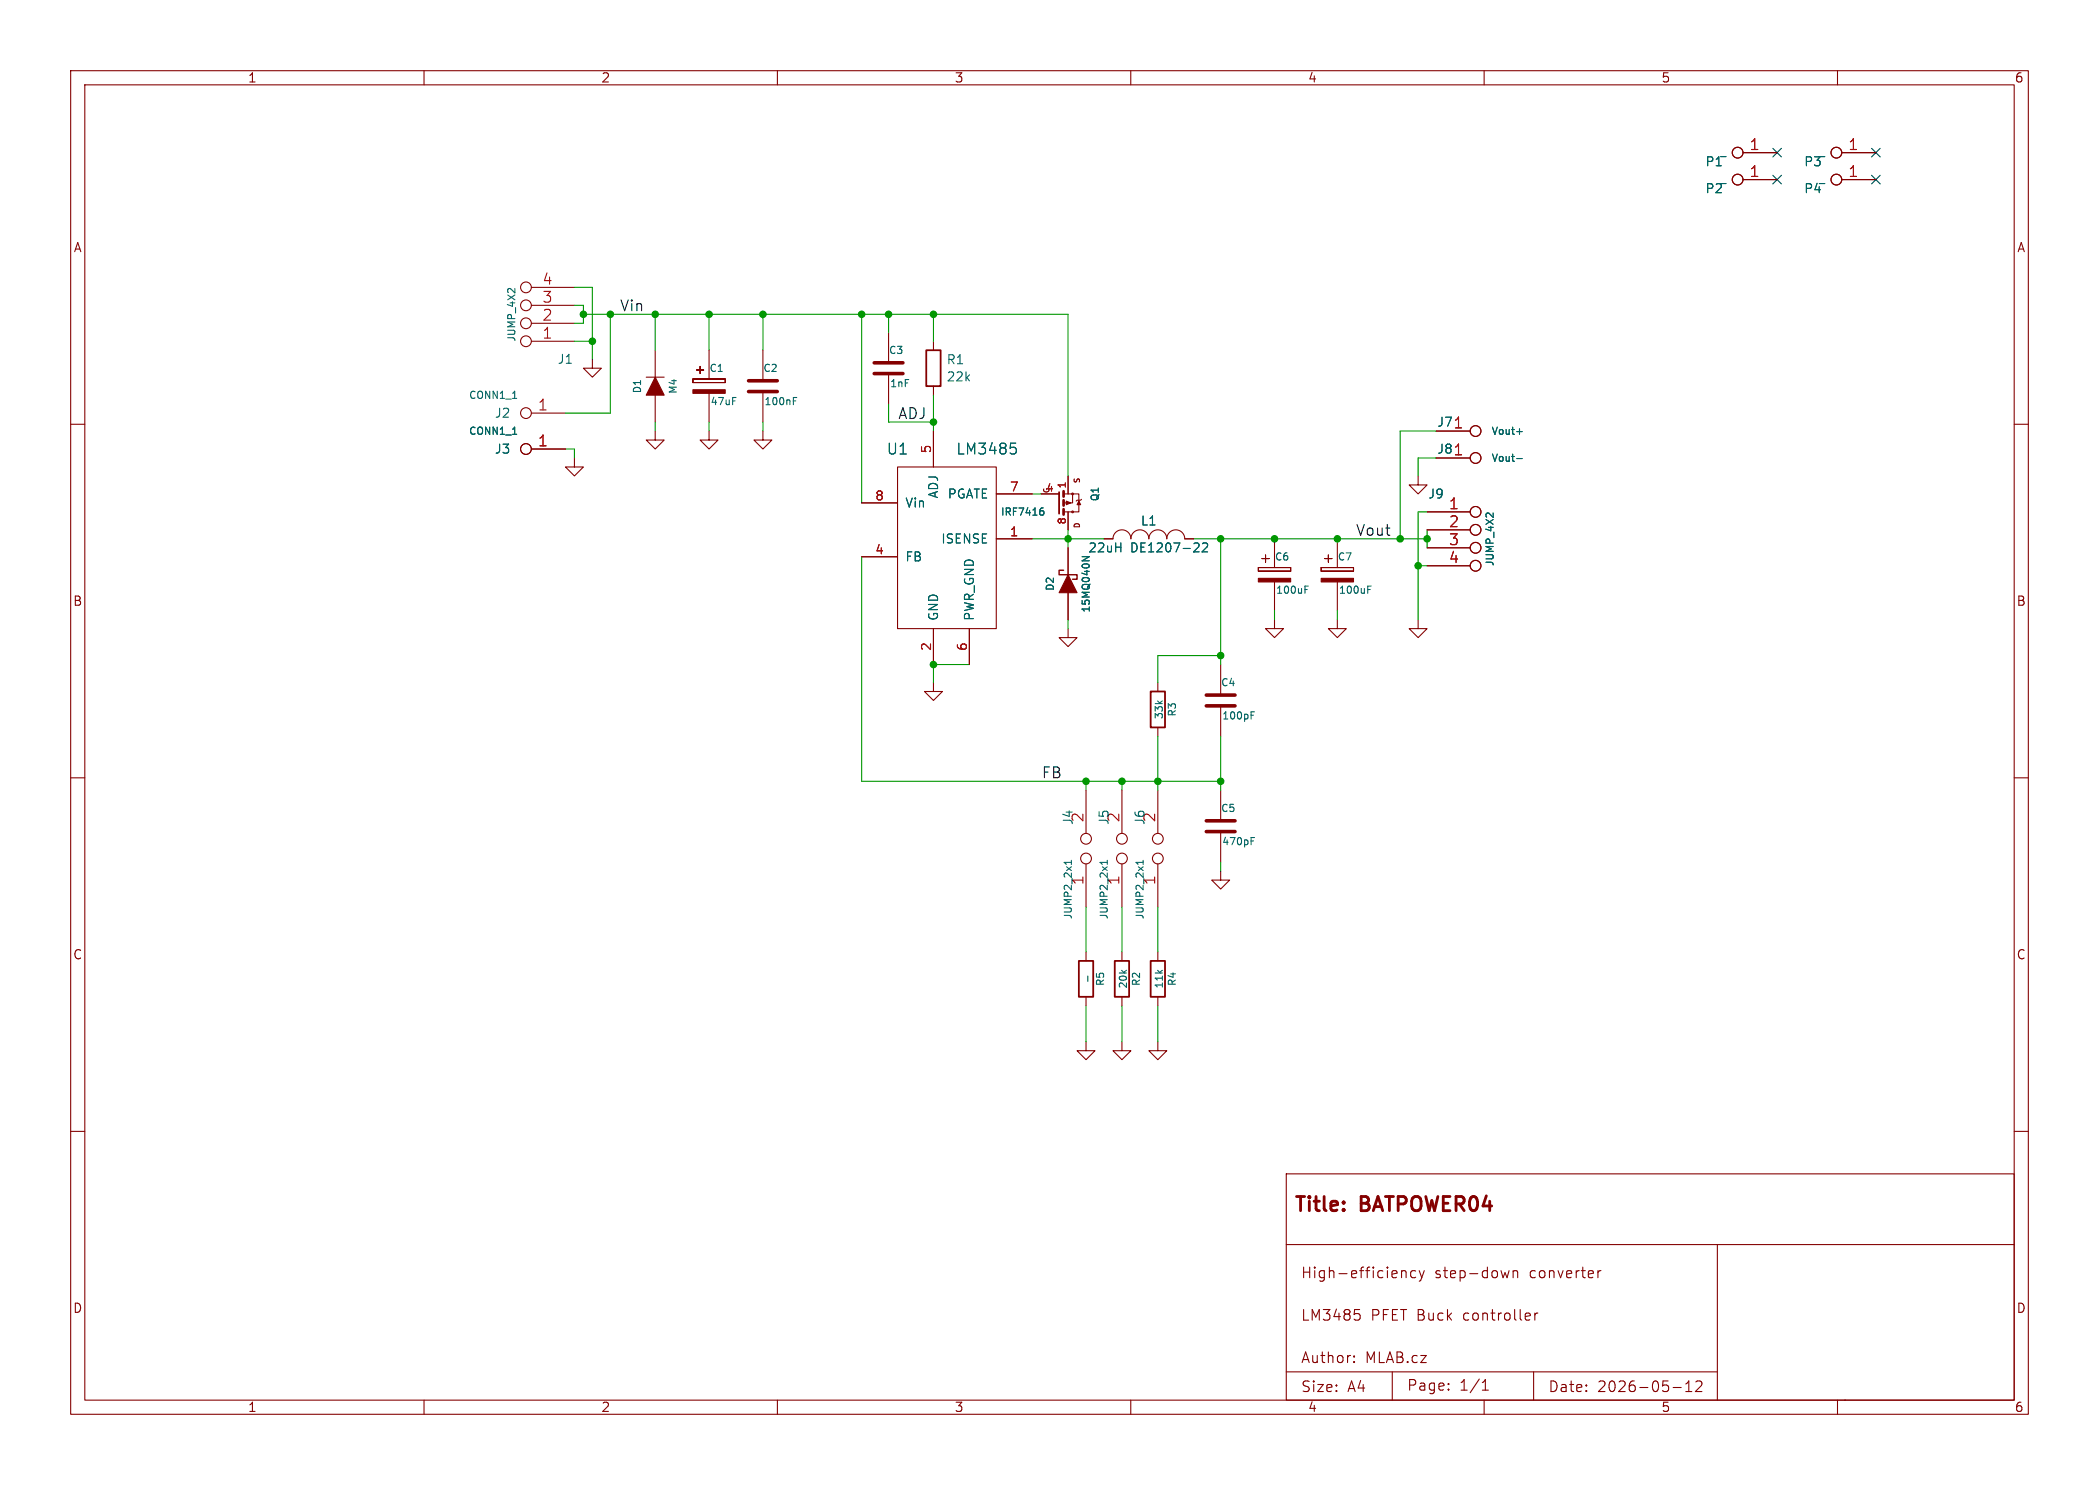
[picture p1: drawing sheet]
<svg xmlns="http://www.w3.org/2000/svg" width="297mm" height="210mm" viewBox="0 0 297 210" stroke-linecap="round" stroke-linejoin="round" font-family="sans-serif">
<g fill="none" stroke="#840000" stroke-width=".15">
<path d="M10 10h277v190h-277zM12 12h273v186h-273zM60 10v2M110 10v2M160 10v2M210 10v2M260 10v2M246.6 25.4h4.9M246.6 21.6h4.9M260.6 25.4h4.8M260.6 21.6h4.8M75.2 48.3h6.1"/>
<path d="M75.2 45.7h6.1M75.2 43.2h6.1M75.2 40.6h6.1M75.2 58.4h4.8M83.8 50.8v1.3h1.3l-1.3 1.2-1.3-1.2h1.3M91.4 53.3h2.6M92.7 49.5v3.8M92.7 55.9v3.8M98 53.6v.5zM98 54.1h4.6zM98 53.6h4.6zM98.6 52.3h1z"/>
<path d="M99.1 51.8v1zM100.3 49.5v4.1M100.3 55.6v4.1M102.6 53.6v.5zM107.9 49.5v4.3M107.9 55.4v4.3M125.7 47v4.3M125.7 52.8v4.4M132.1 48.3v1.2M132.1 54.6v1.3M10 60h2M75.2 63.5h4.8"/>
<path d="M81.3 64.8v1.2h1.2l-1.2 1.3-1.3-1.3h1.3M92.7 61v1.2h1.3l-1.3 1.3-1.3-1.3h1.3M100.3 61v1.2h1.3l-1.3 1.3-1.2-1.3h1.2M107.9 61v1.2h1.3l-1.3 1.3-1.2-1.3h1.2M121.9 71.1h5.1M121.9 78.7h5.1M127 66h14v22.9h-14zM132.1 61v5M141 76.2h5M141 69.9h5M147.3 69.9h2.6M150.5 69.9h2.2v2.5h-2.2"/>
<path d="M151.1 67.3v2.6M151.1 72.4v2.5M151.1 77.5v3.8M151.8 69.9v1.2h-1.3M153 70.6l-.1 .1h-.5l-.1 .2M156.2 76.2h1.3a1.27 1.27 0 0 1 1.2-1.3 1.27 1.27 0 0 1 1.3 1.3 1.27 1.27 0 0 1 1.3-1.3 1.27 1.27 0 0 1 1.3 1.3 1.27 1.27 0 0 1 1.2-1.3 1.27 1.27 0 0 1 1.3 1.3 1.27 1.27 0 0 1 1.3-1.3 1.27 1.27 0 0 1 1.2 1.3h1.3M178.6 79h1zM179.1 78.5v1zM180.3 76.2v4.1M187.5 79h1zM188 78.5v1zM189.2 76.2v4.1"/>
<path d="M200.7 67.3v1.3h1.2l-1.2 1.3-1.3-1.3h1.3M201.9 72.4h6.1M201.9 74.9h6.1M201.9 77.5h6.1M203.2 64.8h4.8M203.2 61h4.8M285 60h2M132.1 96.5v1.3h1.2l-1.2 1.3-1.3-1.3h1.3M132.1 88.9v5.1M137.2 88.9v5.1M151.1 88.9v1.3h1.3l-1.3 1.2-1.2-1.2h1.2M151.1 83.8v3.8"/>
<path d="M163.8 96.5v1.3M172.7 94v4.3M172.7 99.8v4.3M178.1 80.3v.5zM178.1 80.8h4.5zM178.1 80.3h4.5zM180.3 87.6v1.3h1.3l-1.3 1.3-1.2-1.3h1.2M180.3 82.3v4.1M182.6 80.3v.5zM186.9 80.3v.5zM186.9 80.8h4.6zM186.9 80.3h4.6z"/>
<path d="M189.2 87.6v1.3h1.3l-1.3 1.3-1.2-1.3h1.2M189.2 82.3v4.1M191.5 80.3v.5zM200.7 87.6v1.3h1.2l-1.2 1.3-1.3-1.3h1.3M201.9 80h6.1M10 110h2M153.7 111.8v6.1M158.7 111.8v6.1M163.8 102.9v1.2M163.8 111.8v6.1M172.7 111.8v4.3M172.7 117.6v4.3"/>
<path d="M285 110h2M153.7 122.2v6.1M153.7 134.6v1.3M158.7 122.2v6.1M158.7 134.6v1.3M163.8 122.2v6.1M163.8 134.6v1.3M172.7 123.2v1.3h1.3l-1.3 1.2-1.3-1.2h1.3M153.7 147.3v1.3h1.2l-1.2 1.3-1.3-1.3h1.3M153.7 141v1.2M158.7 147.3v1.3h1.3l-1.3 1.3-1.2-1.3h1.2M158.7 141v1.2"/>
<path d="M163.8 147.3v1.3h1.3l-1.3 1.3-1.2-1.3h1.2M163.8 141v1.2M10 160h2M182 166h103v32h-103zM182 176h103M198.4 179.8l.1-.1 .4 .1 .1 .9M200.3 179.8l-.4-.1-.3 .3v.4l.1 .2 .2 .1 .4-.1M200.8 179.7l.4 1M201.5 179.7l-.3 1M213.5 179.7l-.3 1-.2-.7M214.1 179.8a.37 .37 0 0 1 .6 .1v.8M214.1 179.7v1"/>
<path d="M226.1 179.7v1M226.5 179.7l-.3 .1-.1 .2M243 176v22M285 160h2M60 198v2M110 198v2M160 198v2M182 194h61M191.6 192.6h.1l-.1 .1M191.6 192.6h-.1l.1 .1M191.6 191.8v.1M191.6 192.6v.1"/>
<path d="M191.6 191.8h.1l-.1 .1M191.6 191.8h-.1l.1 .1M191.7 185.2h.7M192.2 185.8l.3 .3v.3l-.3 .3M197 194v4M201.2 180.7l-.2 .4-.2 .1M205 196.5v.1M205 195.7v.1M209.7 196.6h.9M209.7 195.5l.5-.4v1.5M210 198v2M216.5 185.8v.3l-.7 .1"/>
<path d="M217 194v4M217.2 185.7v1M217.6 185.7l-.3 .1-.1 .2M236.7 196.2h1.2M238.5 196.8h.9M238.5 195.7l.5-.4v1.5M240 195.4l.2-.1 .5 .1a.41 .41 0 0 1 0 .5l-.8 .9h.9M260 198v2M261 198h.1"/>
<circle cx="245.9" cy="25.4" r=".76"/>
<circle cx="245.9" cy="21.6" r=".76"/>
<circle cx="259.8" cy="21.6" r=".76"/>
<circle cx="259.8" cy="25.4" r=".76"/>
<circle cx="74.4" cy="58.4" r=".76"/>
<circle cx="74.4" cy="45.7" r=".76"/>
<circle cx="74.4" cy="43.2" r=".76"/>
<circle cx="74.4" cy="48.3" r=".76"/>
<circle cx="74.4" cy="40.6" r=".76"/>
<circle cx="74.4" cy="63.5" r=".76"/>
<circle cx="151.8" cy="69.9" r=".13"/>
<circle cx="151.8" cy="72.4" r=".13"/>
<circle cx="208.8" cy="74.9" r=".76"/>
<circle cx="208.8" cy="77.5" r=".76"/>
<circle cx="208.8" cy="61" r=".76"/>
<circle cx="208.8" cy="72.4" r=".76"/>
<circle cx="208.8" cy="64.8" r=".76"/>
<circle cx="208.8" cy="80" r=".76"/>
<circle cx="153.7" cy="118.6" r=".76"/>
<circle cx="158.7" cy="118.6" r=".76"/>
<circle cx="163.8" cy="118.6" r=".76"/>
<circle cx="153.7" cy="121.4" r=".76"/>
<circle cx="158.7" cy="121.4" r=".76"/>
<circle cx="163.8" cy="121.4" r=".76"/>
</g>
<path d="M131.1 49.5h2v5.1h-2zM149.9 69.6v3M162.8 97.8h2v5.1h-2zM152.7 135.9h2v5.1h-2zM157.7 135.9h2.1v5.1h-2.1zM162.8 135.9h2v5.1h-2z" fill="none" stroke="#840000" stroke-width=".25"/>
<g fill="none" stroke="#006464" stroke-width=".15">
<path d="M71.9 40.8h.4M72.5 56.3h.6M72.9 40.8v.6M103.7 56.2h.5M112.3 56.7h.3M112.3 56.2h.4M72.5 61.4h.6M143 62.7h.7M143.5 63.3l.3 .2v.4l-.3 .3M147.3 72.2l.3 .1 .1 .1v.4l-.4 .1M147.6 71.8l-.3 .1M153.1 78.7h1l-1 .6"/>
<path d="M169.4 76.8l.3 .2-.1 .3-.7 .7h.8M170.1 76.9l.2-.1h.3l.2 .1 .1 .2-.1 .2-.7 .7h.8M210.4 72.6h.3M211.3 72.5v.7M214.6 64.8h.8M214.6 61h.8M184.6 83.4h.4M184.6 82.9h.5M193.5 83.4h.4M193.5 82.9h.5M177 118.9h.4M177 118.4h.5"/>
<path d="M177 101.1h.4M177 100.7h.5M151.6 122h-1l.3 .2M151.6 121.7v.5M153.9 138v.8M156.7 121.7v.5M156.7 122h-1l.2 .2M161.8 122h-1.1l.3 .2M161.8 121.7v.5"/>
</g>
<g fill="#840000" stroke="#840000" stroke-width=".15">
<path d="M151.1 81.3l1.3 2.5h-2.5z"/>
<path d="M152.7 70.9l.2 .5h-.5z"/>
<path d="M150.9 70.9l.6 .2-.6 .3z"/>
<path d="M178.1 81.8h4.5v.5h-4.5z"/>
<path d="M186.9 81.8h4.6v.5h-4.6z"/>
<path d="M92.7 53.3l1.3 2.6h-2.6z"/>
<path d="M98 55.1h4.6v.5h-4.6z"/>
</g>
<path d="M150.5 80.6h-.6v.7h2.5v.6h-.6" fill="none" stroke="#840000" stroke-width=".2"/>
<path d="M150.5 69.5v.7M150.5 70.7v.8M150.5 72v.8" fill="none" stroke="#840000" stroke-width=".38"/>
<path d="M105.9 53.8h4.1M105.9 55.4h4.1M123.7 51.3h4.1M123.7 52.8h4.1M170.7 98.3h4.1M170.7 99.8h4.1M170.7 116.1h4.1M170.7 117.6h4.1" fill="none" stroke="#840000" stroke-width=".51"/>
<g fill="none" stroke="#009600" stroke-width=".15">
<path d="M81.3 43.2h1.2v2.5h-1.2M81.3 40.6h2.5v10.2M81.3 48.3h2.5M82.5 44.5h68.6v22.8M86.4 44.5v13.9h-6.4M92.7 44.5v5M92.7 59.7v1.3M100.3 44.5v5M100.3 59.7v1.3M107.9 44.5v5M107.9 59.7v1.3M121.9 44.5v26.6"/>
<path d="M125.7 44.5v2.5M125.7 57.2v2.5h6.4M132.1 44.5v3.8M132.1 55.9v5.1M80 63.5h1.3v1.3M121.9 78.7v31.8h50.8M146 76.2h10.2M146 69.9h1.3M151.1 74.9v2.6M168.9 76.2h33M172.7 76.2v17.8M201.9 74.9v2.6"/>
<path d="M201.9 72.4h-1.2v15.2M203.2 61h-5.1v15.2M203.2 64.8h-2.5v2.5M137.2 94h-5.1v2.5M151.1 87.6v1.3M172.7 92.7h-8.9v3.8M180.3 86.4v1.2M189.2 86.4v1.2M200.7 80h1.2M153.7 110.5v1.3M158.7 110.5v1.3M163.8 104.1v7.7"/>
<path d="M172.7 104.1v7.7M153.7 128.3v6.3M158.7 128.3v6.3M163.8 128.3v6.3M172.7 121.9v1.3M153.7 142.2v5.1M158.7 142.2v5.1M163.8 142.2v5.1"/>
</g>
<path d="M250.9 24.8l1.2 1.2M250.9 21l1.2 1.2M252.1 24.8l-1.2 1.2M252.1 21l-1.2 1.2M264.8 21l1.2 1.2M264.8 24.8l1.2 1.2M266 21l-1.2 1.2M266 24.8l-1.2 1.2" fill="none" stroke="#000084" stroke-width=".15"/>
<g fill="#009600" stroke="#009600" stroke-width=".15">
<circle cx="107.9" cy="44.5" r=".46"/>
<circle cx="121.9" cy="44.5" r=".46"/>
<circle cx="86.4" cy="44.5" r=".46"/>
<circle cx="100.3" cy="44.5" r=".46"/>
<circle cx="92.7" cy="44.5" r=".46"/>
<circle cx="83.8" cy="48.3" r=".46"/>
<circle cx="82.5" cy="44.5" r=".46"/>
<circle cx="180.3" cy="76.2" r=".46"/>
<circle cx="201.9" cy="76.2" r=".46"/>
<circle cx="189.2" cy="76.2" r=".46"/>
<circle cx="198.1" cy="76.2" r=".46"/>
<circle cx="200.7" cy="80" r=".46"/>
<circle cx="172.7" cy="76.2" r=".46"/>
<circle cx="151.1" cy="76.2" r=".46"/>
<circle cx="125.7" cy="44.5" r=".46"/>
<circle cx="132.1" cy="44.5" r=".46"/>
<circle cx="132.1" cy="59.7" r=".46"/>
<circle cx="132.1" cy="94" r=".46"/>
<circle cx="172.7" cy="92.7" r=".46"/>
<circle cx="153.7" cy="110.5" r=".46"/>
<circle cx="158.7" cy="110.5" r=".46"/>
<circle cx="163.8" cy="110.5" r=".46"/>
<circle cx="172.7" cy="110.5" r=".46"/>
</g>
<g font-size="2.8" fill="#840000">
<text x="183" y="171.9">Title:</text>
<text x="192.7" y="171.9">BATPOWER04</text>
</g>
<g font-size="2.1" fill="#a90000">
<text x="247.5" y="21.3">1</text>
<text x="261.5" y="21.3">1</text>
<text x="247.5" y="25.1">1</text>
<text x="261.5" y="25.1">1</text>
<text x="76.7" y="40.4">4</text>
<text x="76.7" y="45.5">2</text>
<text x="76.7" y="42.9">3</text>
<text x="76.7" y="48">1</text>
<text x="76" y="58.2">1</text>
<text x="76" y="63.2">1</text>
<text x="205.6" y="64.5">1</text>
<text x="205.6" y="60.7">1</text>
<text x="204.9" y="72.1">1</text>
<text x="204.9" y="74.7">2</text>
<text x="204.9" y="77.2">3</text>
<text x="204.9" y="79.8">4</text>
</g>
<g font-size="2.1" fill="#0f0f0f">
<text x="87.6" y="44.1">Vin</text>
<text x="127" y="59.4">ADJ</text>
<text x="191.8" y="75.9">Vout</text>
<text x="147.3" y="110.2">FB</text>
</g>
<g font-size="2.1" fill="#006464">
<text x="125.4" y="64.5">U1</text>
<text x="135.2" y="64.5">LM3485</text>
<text x="153.4" y="116.4" transform="rotate(-90 153.4 116.4)">2</text>
<text x="158.5" y="116.4" transform="rotate(-90 158.5 116.4)">2</text>
<text x="163.6" y="116.4" transform="rotate(-90 163.6 116.4)">2</text>
<text x="153.4" y="125.3" transform="rotate(-90 153.4 125.3)">1</text>
<text x="158.5" y="125.3" transform="rotate(-90 158.5 125.3)">1</text>
<text x="163.6" y="125.3" transform="rotate(-90 163.6 125.3)">1</text>
</g>
<g font-size="2.1" fill="#840000">
<text x="184" y="181">High-efficiency</text>
<text x="202.9" y="181">step-down</text>
<text x="216.5" y="181">converter</text>
<text x="184" y="187">LM3485</text>
<text x="193.9" y="187">PFET Buck</text>
<text x="207.2" y="187">controller</text>
<text x="184" y="193">Author:</text>
<text x="184" y="197.1">Size:</text>
<text x="190.7" y="197.1">A4</text>
<text x="193.2" y="193">MLAB.cz</text>
<text x="199" y="196.9">Page:</text>
<text x="206.5" y="196.9">1/1</text>
<text x="219" y="197.1">Date:</text>
<text x="226" y="197.1">2026-05-12</text>
</g>
<g font-size="1.8" fill="#840000">
<text x="35" y="11.9">1</text>
<text x="85" y="11.9">2</text>
<text x="135" y="11.9">3</text>
<text x="185" y="11.9">4</text>
<text x="235" y="11.9">5</text>
<text x="285" y="11.9">6</text>
<text x="10.3" y="35.9">A</text>
<text x="285.3" y="35.9">A</text>
<text x="10.3" y="85.9">B</text>
<text x="285.3" y="85.9">B</text>
<text x="10.3" y="135.9">C</text>
<text x="285.3" y="135.9">C</text>
<text x="10.3" y="185.9">D</text>
<text x="285.3" y="185.9">D</text>
<text x="35" y="199.9">1</text>
<text x="85" y="199.9">2</text>
<text x="135" y="199.9">3</text>
<text x="185" y="199.9">4</text>
<text x="235" y="199.9">5</text>
<text x="285" y="199.9">6</text>
</g>
<g font-size="1.8" fill="#006464">
<text x="241.2" y="23.7">P1</text>
<text x="255.2" y="23.7">P3</text>
<text x="241.2" y="27.5">P2</text>
<text x="255.2" y="27.5">P4</text>
<text x="78.8" y="51.7">J1</text>
<text x="133.9" y="51.7">R1</text>
<text x="69.9" y="59.3">J2</text>
<text x="133.9" y="54.1">22k</text>
<text x="69.9" y="64.4">J3</text>
<text x="203.3" y="64.4">J8</text>
<text x="203.3" y="60.6">J7</text>
<text x="128" y="72">Vin</text>
<text x="132.9" y="70.6" transform="rotate(-90 132.9 70.6)">ADJ</text>
<text x="134" y="70.7">PGATE</text>
<text x="202" y="70.7">J9</text>
<text x="133.1" y="77.1">ISENSE</text>
<text x="161.3" y="74.5">L1</text>
<text x="128" y="79.6">FB</text>
<text x="153.9" y="78.3">22uH</text>
<text x="160" y="78.3">DE1207-22</text>
<text x="132.9" y="87.9" transform="rotate(-90 132.9 87.9)">GND</text>
<text x="138" y="87.9" transform="rotate(-90 138 87.9)">PWR_GND</text>
<text x="152" y="116.8" transform="rotate(-90 152 116.8)">J4</text>
<text x="157.1" y="116.8" transform="rotate(-90 157.1 116.8)">J5</text>
<text x="162.2" y="116.8" transform="rotate(-90 162.2 116.8)">J6</text>
</g>
<g font-size="1.8" fill="#a90000">
<text x="131.8" y="64.2" transform="rotate(-90 131.8 64.2)">5</text>
<text x="123.8" y="70.9">8</text>
<text x="142.8" y="69.6">7</text>
<text x="142.8" y="75.9">1</text>
<text x="123.8" y="78.5">4</text>
<text x="131.8" y="92.1" transform="rotate(-90 131.8 92.1)">2</text>
<text x="136.9" y="92.1" transform="rotate(-90 136.9 92.1)">6</text>
</g>
<g font-size="1.4" fill="#006464">
<text x="243.3" y="22.3">_</text>
<text x="257.3" y="22.3">_</text>
<text x="243.3" y="26.1">_</text>
<text x="257.3" y="26.1">_</text>
<text x="73.1" y="48.4" transform="rotate(-90 73.1 48.4)">JUMP_4X2</text>
<text x="100.3" y="52.8">C1</text>
<text x="107.9" y="52.8">C2</text>
<text x="125.7" y="50.3">C3</text>
<text x="66.3" y="56.6">CONN1_1</text>
<text x="90.9" y="55.7" transform="rotate(-90 90.9 55.7)">D1</text>
<text x="96" y="55.8" transform="rotate(-90 96 55.8)">M4</text>
<text x="100.4" y="57.5">47uF</text>
<text x="108.1" y="57.5">100nF</text>
<text x="125.8" y="55">1nF</text>
<text x="66.3" y="61.7">CONN1_1</text>
<text x="211" y="65.5">Vout-</text>
<text x="211" y="61.7">Vout+</text>
<text x="155.7" y="71" transform="rotate(-90 155.7 71)">Q1</text>
<text x="141.5" y="73.1">IRF7416</text>
<text x="149.3" y="83.7" transform="rotate(-90 149.3 83.7)">D2</text>
<text x="180.3" y="79.5">C6</text>
<text x="189.2" y="79.5">C7</text>
<text x="211.6" y="80.2" transform="rotate(-90 211.6 80.2)">JUMP_4X2</text>
<text x="154.4" y="86.7" transform="rotate(-90 154.4 86.7)">15MQ040N</text>
<text x="180.5" y="84.2">100uF</text>
<text x="189.3" y="84.2">100uF</text>
<text x="164.7" y="101.8" transform="rotate(-90 164.7 101.8)">33k</text>
<text x="166.6" y="101.4" transform="rotate(-90 166.6 101.4)">R3</text>
<text x="172.7" y="97.3">C4</text>
<text x="172.8" y="102">100pF</text>
<text x="172.7" y="115">C5</text>
<text x="172.8" y="119.7">470pF</text>
<text x="151.9" y="130.1" transform="rotate(-90 151.9 130.1)">JUMP2_2x1</text>
<text x="156.9" y="130.1" transform="rotate(-90 156.9 130.1)">JUMP2_2x1</text>
<text x="162" y="130.1" transform="rotate(-90 162 130.1)">JUMP2_2x1</text>
<text x="156.4" y="139.5" transform="rotate(-90 156.4 139.5)">R5</text>
<text x="159.7" y="139.9" transform="rotate(-90 159.7 139.9)">20k</text>
<text x="161.5" y="139.5" transform="rotate(-90 161.5 139.5)">R2</text>
<text x="164.7" y="139.9" transform="rotate(-90 164.7 139.9)">11k</text>
<text x="166.6" y="139.5" transform="rotate(-90 166.6 139.5)">R4</text>
</g>
<g font-size="1.4" fill="#a90000">
<text x="148" y="69.6">4</text>
<text x="150.9" y="69.2" transform="rotate(-90 150.9 69.2)">1</text>
<text x="150.9" y="74.3" transform="rotate(-90 150.9 74.3)">8</text>
</g>
<text font-size="1.1" fill="#a90000" x="148.7" y="69.9" transform="rotate(-90 148.7 69.9)">G</text>
<g font-size="1.1" fill="#840000">
<text x="153" y="68.5" transform="rotate(-90 153 68.5)">S</text>
<text x="153" y="74.8" transform="rotate(-90 153 74.8)">D</text>
</g>
</svg>
